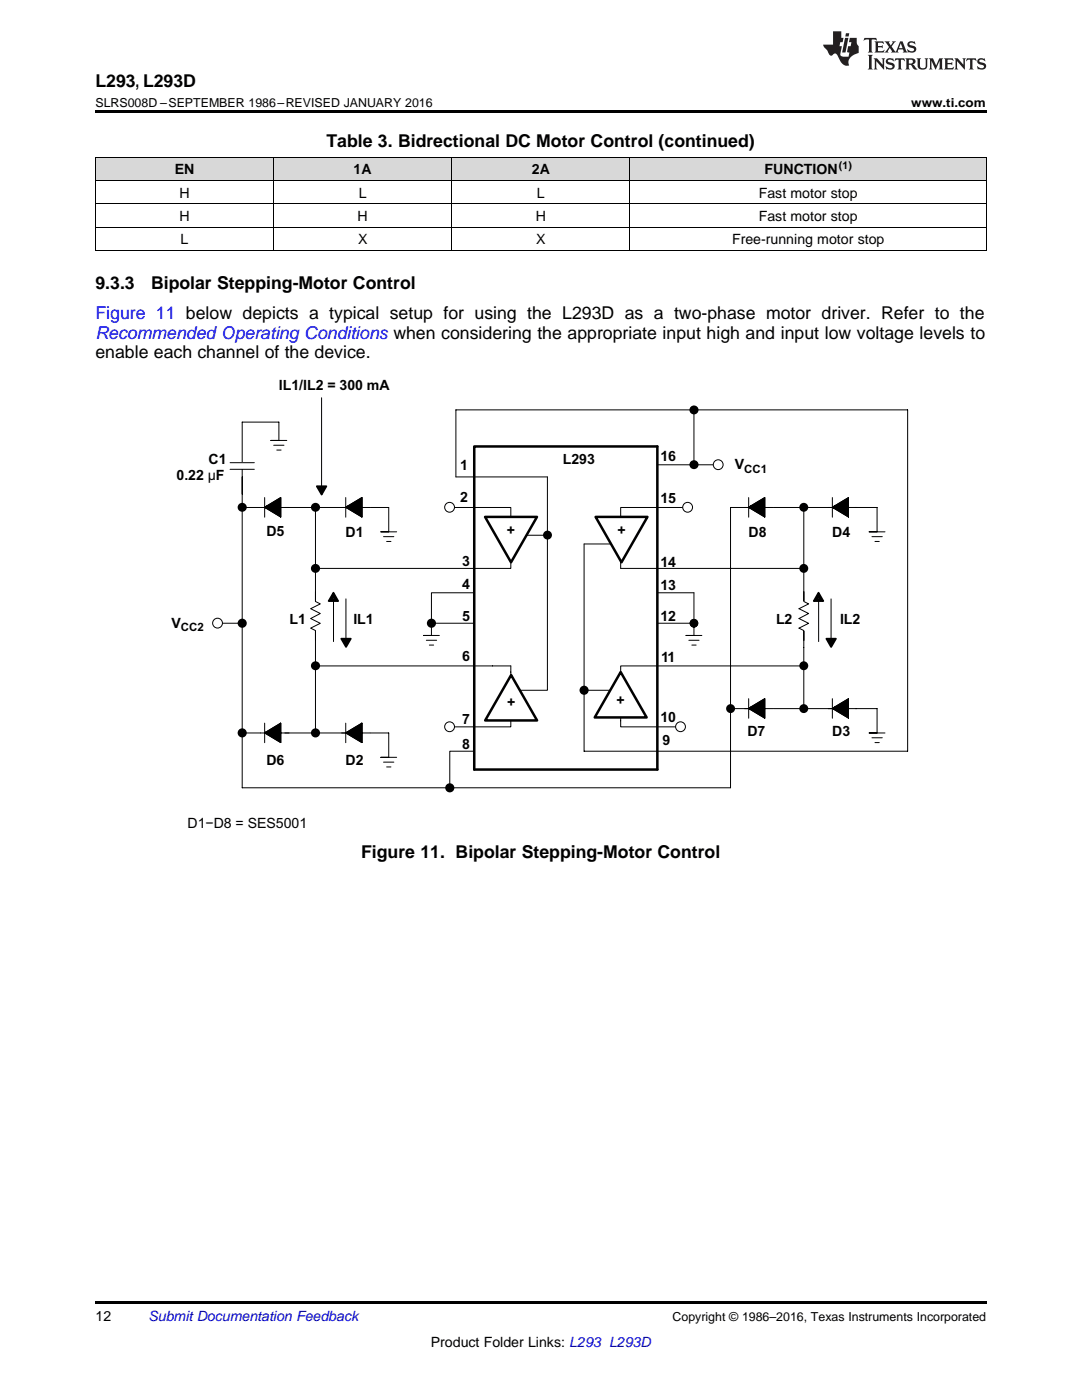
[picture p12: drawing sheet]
<svg xmlns="http://www.w3.org/2000/svg" width="216mm" height="279mm" viewBox="0 0 216 279" stroke-linecap="round" stroke-linejoin="round" font-family="sans-serif">
<g fill="#d8d8d8">
<path d="M19 31.4h35.6v4.7h-35.6z"/>
<path d="M54.6 31.4h35.6v4.7h-35.6z"/>
<path d="M90.2 31.4h35.5v4.7h-35.5z"/>
<path d="M125.7 31.4h26.7v4.7h-26.7z"/>
<path d="M152.4 31.4h44.4v4.7h-44.4z"/>
</g>
<path d="M19 259.7h177.8v.5h-177.8z" fill="#000"/>
<g fill="none" stroke="#000" stroke-width=".2">
<path d="M64.2 79.4v18.2zM55.6 87.9v-3.7h-7.3v73h97.5v-55.9h3.6M131.2 92.8h11.1zM131.2 89.1v64.5M138.5 81.8v11M48.3 101.3h3.7M56.8 101.3h12.2M62.9 101.3v45M66.5 119.5v8.5M69 119.5v8.5M73.9 101.3h3.7v4.8M89.7 101.3h12.2v1.9"/>
<path d="M94.6 118.3h-8.5v8.5M101.9 111.6v1.8h-39M103.1 106.8h6.1M122.6 108.6h-6.1v41.3h64.6v-68.1h-90.1v13.4h18.2v42.6h-6.1M123.8 111.6v1.8h36.6M131.2 118.3h7.3M137.2 101.3h-13.4v1.9M138.5 118.3v8.5zM154.3 101.3h12.2M160.4 101.3v40.1M170.6 101.3h4.4v4.8M43.4 124.4h4.9"/>
<path d="M62.9 132.9h35.4M86.1 124.4h8.5M98.3 132.9h3.6zM101.9 132.9v1.8M116.5 137.8h6.1M131.2 124.4h7.3zM160.4 132.9h-36.6v1.8M48.3 146.3h3.7M56.8 146.3h12.2M73.9 146.3h3.7v4.8M94.6 149.9h-4.9v7.3M101.9 143.2v1.9h-12.2"/>
<path d="M123.8 143.2v1.9h11M145.8 141.4h3.6M154.3 141.4h12.2M170.7 141.4h4.3v4.9"/>
<circle cx="138.5" cy="124.4" r=".76"/>
</g>
<path d="M94.6 89.1h36.6v64.5h-36.6z" fill="none" stroke="#000" stroke-width=".5"/>
<circle cx="138.5" cy="124.4" r=".76" fill="#000"/>
<circle cx="89.7" cy="145" r=".98" fill="#fff"/>
<circle cx="89.7" cy="145" r=".98" fill="none" stroke="#000" stroke-width=".2"/>
<circle cx="135.8" cy="145" r=".98" fill="#fff"/>
<circle cx="135.8" cy="145" r=".98" fill="none" stroke="#000" stroke-width=".2"/>
<circle cx="143.3" cy="92.7" r=".98" fill="#fff"/>
<circle cx="143.3" cy="92.7" r=".98" fill="none" stroke="#000" stroke-width=".2"/>
<circle cx="137.2" cy="101.2" r=".98" fill="#fff"/>
<circle cx="137.2" cy="101.2" r=".98" fill="none" stroke="#000" stroke-width=".2"/>
<circle cx="89.7" cy="101.2" r=".98" fill="#fff"/>
<circle cx="89.7" cy="101.2" r=".98" fill="none" stroke="#000" stroke-width=".2"/>
<path d="M96.8 103.2h10.3l-5.1 9z" fill="#fff"/>
<path d="M96.8 103.2h10.3l-5.1 9z" fill="none" stroke="#000" stroke-width=".5"/>
<path d="M118.8 103.2h10.4l-5.2 9z" fill="#fff"/>
<path d="M118.8 103.2h10.4l-5.2 9z" fill="none" stroke="#000" stroke-width=".5"/>
<path d="M102 134.7l5.2 9.1h-10.4z" fill="#fff"/>
<path d="M102 134.7l5.2 9.1h-10.4z" fill="none" stroke="#000" stroke-width=".5"/>
<path d="M123.8 134.1l5.2 9.1h-10.3z" fill="#fff"/>
<path d="M123.8 134.1l5.2 9.1h-10.3z" fill="none" stroke="#000" stroke-width=".5"/>
<g fill="none" stroke="#000" stroke-width=".2">
<path d="M52.8 99.3v3.9zM54 87.9h3.2zM54 87.9h1.6zM54.6 88.9h2.1M55.2 89.8h.9M69 99.3v3.9zM149.4 99.3v3.9zM166.1 99.3v3.9zM52 101.3h5.7M52.8 101.2l3.2-1.9v3.9zM53.3 101l-.3 .1v.3M68.2 101.3h5.6"/>
<path d="M69 101.2l3.2-1.9v3.9zM69.5 101l-.3 .1v.3M76 106.1h3.1zM76 106.1h1.6zM76.5 107.1h2.1M77.1 108.1h.9M148.6 101.3h5.6M149.3 101.2l3.3-1.9v3.9zM149.8 101l-.2 .1v.3M165.3 101.3h5.6M166.1 101.2l3.2-1.9v3.9zM166.6 101l-.3 .1v.3"/>
<path d="M173.4 106.1h3.2zM173.4 106.1h1.6zM174 107.1h2M174.6 108.1h.8M84.5 126.8h3.2zM84.5 126.8h1.6zM85.1 127.8h2M85.7 128.7h.8M136.9 126.8h3.1zM136.9 126.8h1.6zM137.4 127.8h2.1M138 128.7h.9"/>
<path d="M149.4 139.4v3.9zM166.1 139.4v3.9zM52 146.3h5.7M52.8 146.3l3.2-2v3.9zM52.8 144.3v3.9zM53.3 146l-.3 .1v.3M68.2 146.3h5.6M69 146.3l3.2-2v3.9zM69 144.3v3.9zM69.5 146l-.3 .1v.3M76 151.1h3.1zM76 151.1h1.6z"/>
<path d="M76.5 152.1h2.1M77.1 153.1h.9M148.6 141.4h5.6M149.3 141.4l3.3-2v3.9zM149.8 141.1l-.2 .2v.2M165.3 141.4h5.6M166.1 141.4l3.2-2v3.9zM166.6 141.1l-.3 .2v.2M173.4 146.3h3.2zM173.4 146.3h1.6zM174 147.2h2M174.6 148.2h.8"/>
</g>
<path d="M52.8 101.2l3.2-1.9v3.9zM69 101.2l3.2-1.9v3.9zM149.3 101.2l3.3-1.9v3.9zM166.1 101.2l3.2-1.9v3.9zM52.8 146.3l3.2-2v3.9zM69 146.3l3.2-2v3.9zM149.3 141.4l3.3-2v3.9zM166.1 141.4l3.2-2v3.9z" fill="#000"/>
<circle cx="43.4" cy="124.4" r=".98" fill="#fff"/>
<circle cx="43.4" cy="124.4" r=".98" fill="none" stroke="#000" stroke-width=".2"/>
<path d="M46.9 92.3h2.6v1.3h-2.6z" fill-rule="evenodd" fill="#fff"/>
<path d="M45.9 92.3h4.8M45.9 93.7h4.8M163.3 119.5v8.5M165.8 119.5v8.5" fill="none" stroke="#000" stroke-width=".2"/>
<g fill="#000">
<path d="M66.5 119.5a.06 .06 0 0 1 .1 0 .06 .06 0 0 1-.1 0zM66.5 118.3l-.9 1.7h1.9z" fill-rule="evenodd"/>
<path d="M163.3 119.4v.1zM163.3 118.3l-.9 1.7h1.9z" fill-rule="evenodd"/>
<path d="M68.1 127.5h1.9l-1 1.6z" fill-rule="evenodd"/>
<path d="M164.9 127.5h1.9l-1 1.6z" fill-rule="evenodd"/>
<circle cx="138.5" cy="81.8" r=".73"/>
<circle cx="138.5" cy="92.7" r=".73"/>
<circle cx="48.3" cy="101.3" r=".73"/>
<circle cx="63" cy="101.3" r=".73"/>
<circle cx="63" cy="113.4" r=".73"/>
<circle cx="109.2" cy="106.8" r=".72"/>
<circle cx="160.4" cy="101.2" r=".72"/>
<circle cx="160.4" cy="113.4" r=".72"/>
<circle cx="48.3" cy="124.4" r=".74"/>
<circle cx="63" cy="132.9" r=".73"/>
<circle cx="86.1" cy="124.4" r=".74"/>
<circle cx="116.5" cy="137.8" r=".74"/>
<circle cx="160.4" cy="132.9" r=".72"/>
<circle cx="48.3" cy="146.3" r=".74"/>
<circle cx="63" cy="146.3" r=".74"/>
<circle cx="145.8" cy="141.4" r=".72"/>
<circle cx="160.4" cy="141.4" r=".72"/>
</g>
<g fill="none" stroke="#000" stroke-width=".34">
<path d="M66.5 118.3l1 1.7h-1.9zM163.3 119.4v.1zM163.3 118.3l1 1.7h-1.9zM68.1 127.5h1.9l-1 1.6zM164.9 127.5h1.9l-1 1.6z"/>
<circle cx="138.5" cy="81.8" r=".73"/>
<circle cx="138.5" cy="92.7" r=".73"/>
<circle cx="48.3" cy="101.3" r=".73"/>
<circle cx="63" cy="101.3" r=".73"/>
<circle cx="63" cy="113.4" r=".73"/>
<circle cx="66.6" cy="119.5" r=".06"/>
<circle cx="109.2" cy="106.8" r=".72"/>
<circle cx="160.4" cy="101.2" r=".72"/>
<circle cx="160.4" cy="113.4" r=".72"/>
<circle cx="48.3" cy="124.4" r=".74"/>
<circle cx="63" cy="132.9" r=".73"/>
<circle cx="69" cy="128" r=".02"/>
<circle cx="86.1" cy="124.4" r=".74"/>
<circle cx="116.5" cy="137.8" r=".74"/>
<circle cx="160.4" cy="132.9" r=".72"/>
<circle cx="165.8" cy="128" r=".02"/>
<circle cx="48.3" cy="146.3" r=".74"/>
<circle cx="63" cy="146.3" r=".74"/>
<circle cx="145.8" cy="141.4" r=".72"/>
<circle cx="160.4" cy="141.4" r=".72"/>
</g>
<path d="M159.5 120h1.9v5.8h-1.9z" fill-rule="evenodd" fill="#fff"/>
<path d="M160.4 118.1v1.9l.9 .5-1.9 1 1.9 .9-1.9 1 1.9 1-1.9 1 1 .4v2" fill="none" stroke="#000" stroke-width=".2"/>
<path d="M159.5 120h1.9v5.8h-1.9z" fill-rule="evenodd" fill="#fff"/>
<path d="M160.4 118.1v1.9l.9 .5-1.9 1 1.9 .9-1.9 1 1.9 1-1.9 1 1 .4v2" fill="none" stroke="#000" stroke-width=".2"/>
<path d="M64.1 97.6a.05 .05 0 0 1 .1 0 .05 .05 0 0 1-.1 0zM63.2 97h1.9l-.9 1.7z" fill-rule="evenodd" fill="#000"/>
<g fill="none" stroke="#000" stroke-width=".34">
<path d="M63.2 97h1.9l-.9 1.7z"/>
<circle cx="64.1" cy="97.6" r=".02"/>
</g>
<path d="M62 120h2v5.8h-2z" fill-rule="evenodd" fill="#fff"/>
<path d="M19 36h177.8M19 31.3h177.8M19.1 31.4v18.6M54.6 31.4v18.6M90.1 31.4v18.6M125.7 31.4v18.6M196.8 31.4v18.6M19 50h177.8M19 45.3h177.8M19 40.7h177.8M62.9 118.1v1.9l1 .5-1.9 1 1.9 .9-1.9 1 1.9 1-1.9 1 .9 .4v2" fill="none" stroke="#000" stroke-width=".2"/>
<circle cx="89.8" cy="157.2" r=".74" fill="#000"/>
<circle cx="89.8" cy="157.2" r=".74" fill="none" stroke="#000" stroke-width=".34"/>
<path d="M19 22h177.8v.5h-177.8z" fill="#000"/>
<g fill="#231f20">
<path d="M172.5 7.6l-.1 .5 .4-.2h.6v.1v2.1l-.2 .4h.9l-.2-.4v-2.1l.1-.1h.5l.5 .2-.2-.5zM174.5 8.3l.2 .3v1.5l-.2 .4h1.8l.2-.6a1.04 1.04 0 0 1-1.3 .2v-.7h.6l.3 .2v-.6l-.3 .2h-.6v-.6l.8-.1 .4 .3-.2-.5zM176.5 8.3l.9 1.1-.9 1.1h.8l-.2-.2 .4-.7 .5 .7-.2 .2h1.5l-.2-.2 .2-.4h.9l.1 .4-.2 .2h1l-.3-.3-.7-1.9h-.5l-.9 2-.8-1 .9-1h-.8l.1 .3-.4 .5-.3-.6 .1-.2zM179.7 8.6l.4 1h-.7zM181.3 8.4a.63 .63 0 0 0-.2 .7 .63 .63 0 0 0 .6 .4l.6 .2 .1 .2a.75 .75 0 0 1-.7 .4 .75 .75 0 0 1-.6-.5l.1 .7 .1-.1a1.11 1.11 0 0 0 1.5-.6 1.13 1.13 0 0 0-1.2-.8l-.1-.4a1.04 1.04 0 0 1 1.2 .2l-.2-.5-.2 .1-.4-.2zM173.2 10.9l.2 .4v2.2l-.2 .4h1l-.3-.4v-2.2l.3-.4zM174.3 11.6l.3 .4v1.5l-.3 .4h.8l-.2-.4v-1.3l1.5 1.7v-1.9l.2-.4h-.7l.2 .4v.9l-1.1-1.3zM177 11.8a.62 .62 0 0 0-.2 .7 .62 .62 0 0 0 .6 .4l.6 .1 .1 .3a.76 .76 0 0 1-.7 .3 .76 .76 0 0 1-.7-.4l.2 .7 .1-.1a1.11 1.11 0 0 0 1.5-.6 1.13 1.13 0 0 0-1.2-.8l-.1-.4a1.04 1.04 0 0 1 1.2 .2l-.2-.6-.2 .1-.5-.1zM178.7 11.6l-.2 .6a.61 .61 0 0 1 .8-.3v1.6l-.2 .4h.9l-.2-.4v-1.6a.63 .63 0 0 1 .7 .3l-.1-.6zM180.6 11.6l.3 .4v1.5l-.3 .4h1l-.2-.2-.1-.8 .6 .2a.76 .76 0 0 0 1.2 .7l-1-1a.58 .58 0 0 0 .6-.5 .58 .58 0 0 0-.5-.6zM181.4 11.9h.1a.45 .45 0 0 1 .5 .1 .45 .45 0 0 1 .1 .5l-.8 .2zM182.9 11.6l.2 .2a2.17 2.17 0 0 0 .3 1.9 .99 .99 0 0 0 1.6-.6v-1.1l.2-.4h-.7l.2 .2a1.92 1.92 0 0 1-.2 1.8 .6 .6 0 0 1-.9-.5v-1.1l.2-.4zM185.4 11.6l.2 .4v1.5l-.2 .4h.7l-.2-.4v-1.4l.8 1.8 .8-1.8v1.4l-.2 .4h.9l-.2-.4v-1.5l.2-.4h-.8l-.6 1.5-.6-1.5zM188.4 11.6l.2 .4v1.5l-.2 .4h1.8l.1-.6a1.04 1.04 0 0 1-1.2 .1v-.6h.5l.4 .2v-.6l-.4 .2h-.5v-.7h.8l.3 .3-.1-.6zM190.5 11.6l.2 .4v1.5l-.2 .4h.7l-.2-.4v-1.3l1.5 1.7v-1.9l.2-.4h-.7l.2 .4v.9l-1.1-1.3zM192.9 11.6l-.1 .6a.61 .61 0 0 1 .7-.3l.1 1.6-.3 .4h1l-.3-.4 .1-1.6a.63 .63 0 0 1 .7 .3l-.1-.6zM195.2 11.8a.62 .62 0 0 0-.2 .7 .62 .62 0 0 0 .6 .4l.6 .1 .1 .3a.76 .76 0 0 1-.7 .3 .76 .76 0 0 1-.6-.4l.1 .7 .1-.1a1.11 1.11 0 0 0 1.6-.6 1.13 1.13 0 0 0-1.3-.8l-.1-.4a1.04 1.04 0 0 1 1.2 .2l-.1-.6-.2 .1-.5-.1z"/>
<path d="M166.2 6.3v2.6h-1.9v.4l.8 .9a.91 .91 0 0 0 1 .8 .56 .56 0 0 1 .5-.3 .56 .56 0 0 1 .5 .3l.4 .8a1.53 1.53 0 0 0 1.9 1.2 1.54 1.54 0 0 1 1-2.1l.9-.3v-1.4a1.52 1.52 0 0 1-.4-1.6h-1.3l-.2 .8h.5l-.2 .8h-.5l-.1 1v.2l.4 .1-.2 .8a1.93 1.93 0 0 1-1.6-.3l.3-1.8h-.5l.2-.8h.4l.2-.8h-.4v-1.3zM168.6 7.6l-.6 2.9h.7l.6-2.9zM168.8 6.6l-.1 .7h.6l.2-.7z"/>
</g>
<g font-size="3.5">
<text x="19" y="17.3">L293, L293D</text>
<text x="65.2" y="29.3">Table 3. Bidrectional DC Motor Control (continued)</text>
<text x="19" y="57.7">9.3.3</text>
<text x="30.1" y="57.7">Bipolar Stepping-Motor Control</text>
<text x="19" y="71.5">enable each channel of the device.</text>
<text x="72.1" y="171.1">Figure 11. Bipolar Stepping-Motor Control</text>
</g>
<g font-size="3.5" fill="#00f">
<text x="19" y="63.7">Figure 11 below depicts a typical setup for using the L293D as a two-phase motor driver. Refer to the</text>
<text x="19" y="67.6">Recommended Operating Conditions when considering the appropriate input high and input low voltage levels to</text>
</g>
<g font-size="2.8">
<text x="34.9" y="34.8">EN</text>
<text x="70.6" y="34.8">1A</text>
<text x="106.1" y="34.8">2A</text>
<text x="152.6" y="34.8">FUNCTION</text>
<text x="35.8" y="39.4">H</text>
<text x="71.6" y="39.4">L</text>
<text x="107.1" y="39.4">L</text>
<text x="151.4" y="39.4">Fast motor stop</text>
<text x="35.8" y="44.1">H</text>
<text x="71.4" y="44.1">H</text>
<text x="106.9" y="44.1">H</text>
<text x="151.4" y="44.1">Fast motor stop</text>
<text x="36" y="48.8">L</text>
<text x="71.4" y="48.8">X</text>
<text x="107" y="48.8">X</text>
<text x="146.1" y="48.8">Free-running motor stop</text>
<text x="55.6" y="77.9">IL1/IL2 = 300 mA</text>
<text x="35.2" y="95.7">0.22 µF</text>
<text x="41.6" y="92.6">C1</text>
<text x="91.8" y="93.9">1</text>
<text x="112.3" y="92.6">L293</text>
<text x="131.8" y="92.1">16</text>
<text x="146.6" y="93.7">V</text>
<text x="91.8" y="100.2">2</text>
<text x="131.8" y="100.4">15</text>
<text x="53.2" y="107">D5</text>
<text x="69" y="107.2">D1</text>
<text x="101.1" y="106.8">+</text>
<text x="123.2" y="106.8">+</text>
<text x="149.4" y="107.2">D8</text>
<text x="166.1" y="107.2">D4</text>
<text x="92.2" y="112.9">3</text>
<text x="131.8" y="113.1">14</text>
<text x="92.2" y="117.6">4</text>
<text x="131.8" y="117.8">13</text>
<text x="34.2" y="125.4">V</text>
<text x="57.8" y="124.6">L1</text>
<text x="70.5" y="124.6">IL1</text>
<text x="92.2" y="123.9">5</text>
<text x="131.8" y="123.9">12</text>
<text x="154.8" y="124.6">L2</text>
<text x="167.6" y="124.6">IL2</text>
<text x="92.2" y="131.8">6</text>
<text x="131.9" y="132.1">11</text>
<text x="101.2" y="141">+</text>
<text x="123" y="140.6">+</text>
<text x="92.2" y="144.5">7</text>
<text x="92.2" y="149.5">8</text>
<text x="131.8" y="144">10</text>
<text x="132.2" y="148.8">9</text>
<text x="149.1" y="147">D7</text>
<text x="166.1" y="147">D3</text>
<text x="53.2" y="152.6">D6</text>
<text x="69" y="152.6">D2</text>
<text x="37.4" y="165.3">D1−D8 = SES5001</text>
<text x="19" y="263.6">12</text>
<text x="86" y="268.9">Product Folder Links: L293 L293D</text>
</g>
<text font-size="2.8" fill="#0000c8" x="29.6" y="263.6">Submit Documentation Feedback</text>
<g font-size="2.5">
<text x="19" y="21.4">SLRS008D –SEPTEMBER 1986–REVISED JANUARY 2016</text>
<text x="181.8" y="21.4">www.ti.com</text>
<text x="134.2" y="263.6">Copyright © 1986–2016, Texas Instruments Incorporated</text>
</g>
<g font-size="2.3">
<text x="148.5" y="94.3">CC1</text>
<text x="36.1" y="126">CC2</text>
</g>
<text font-size="2.1" x="167.4" y="33.7">(1)</text>
</svg>
